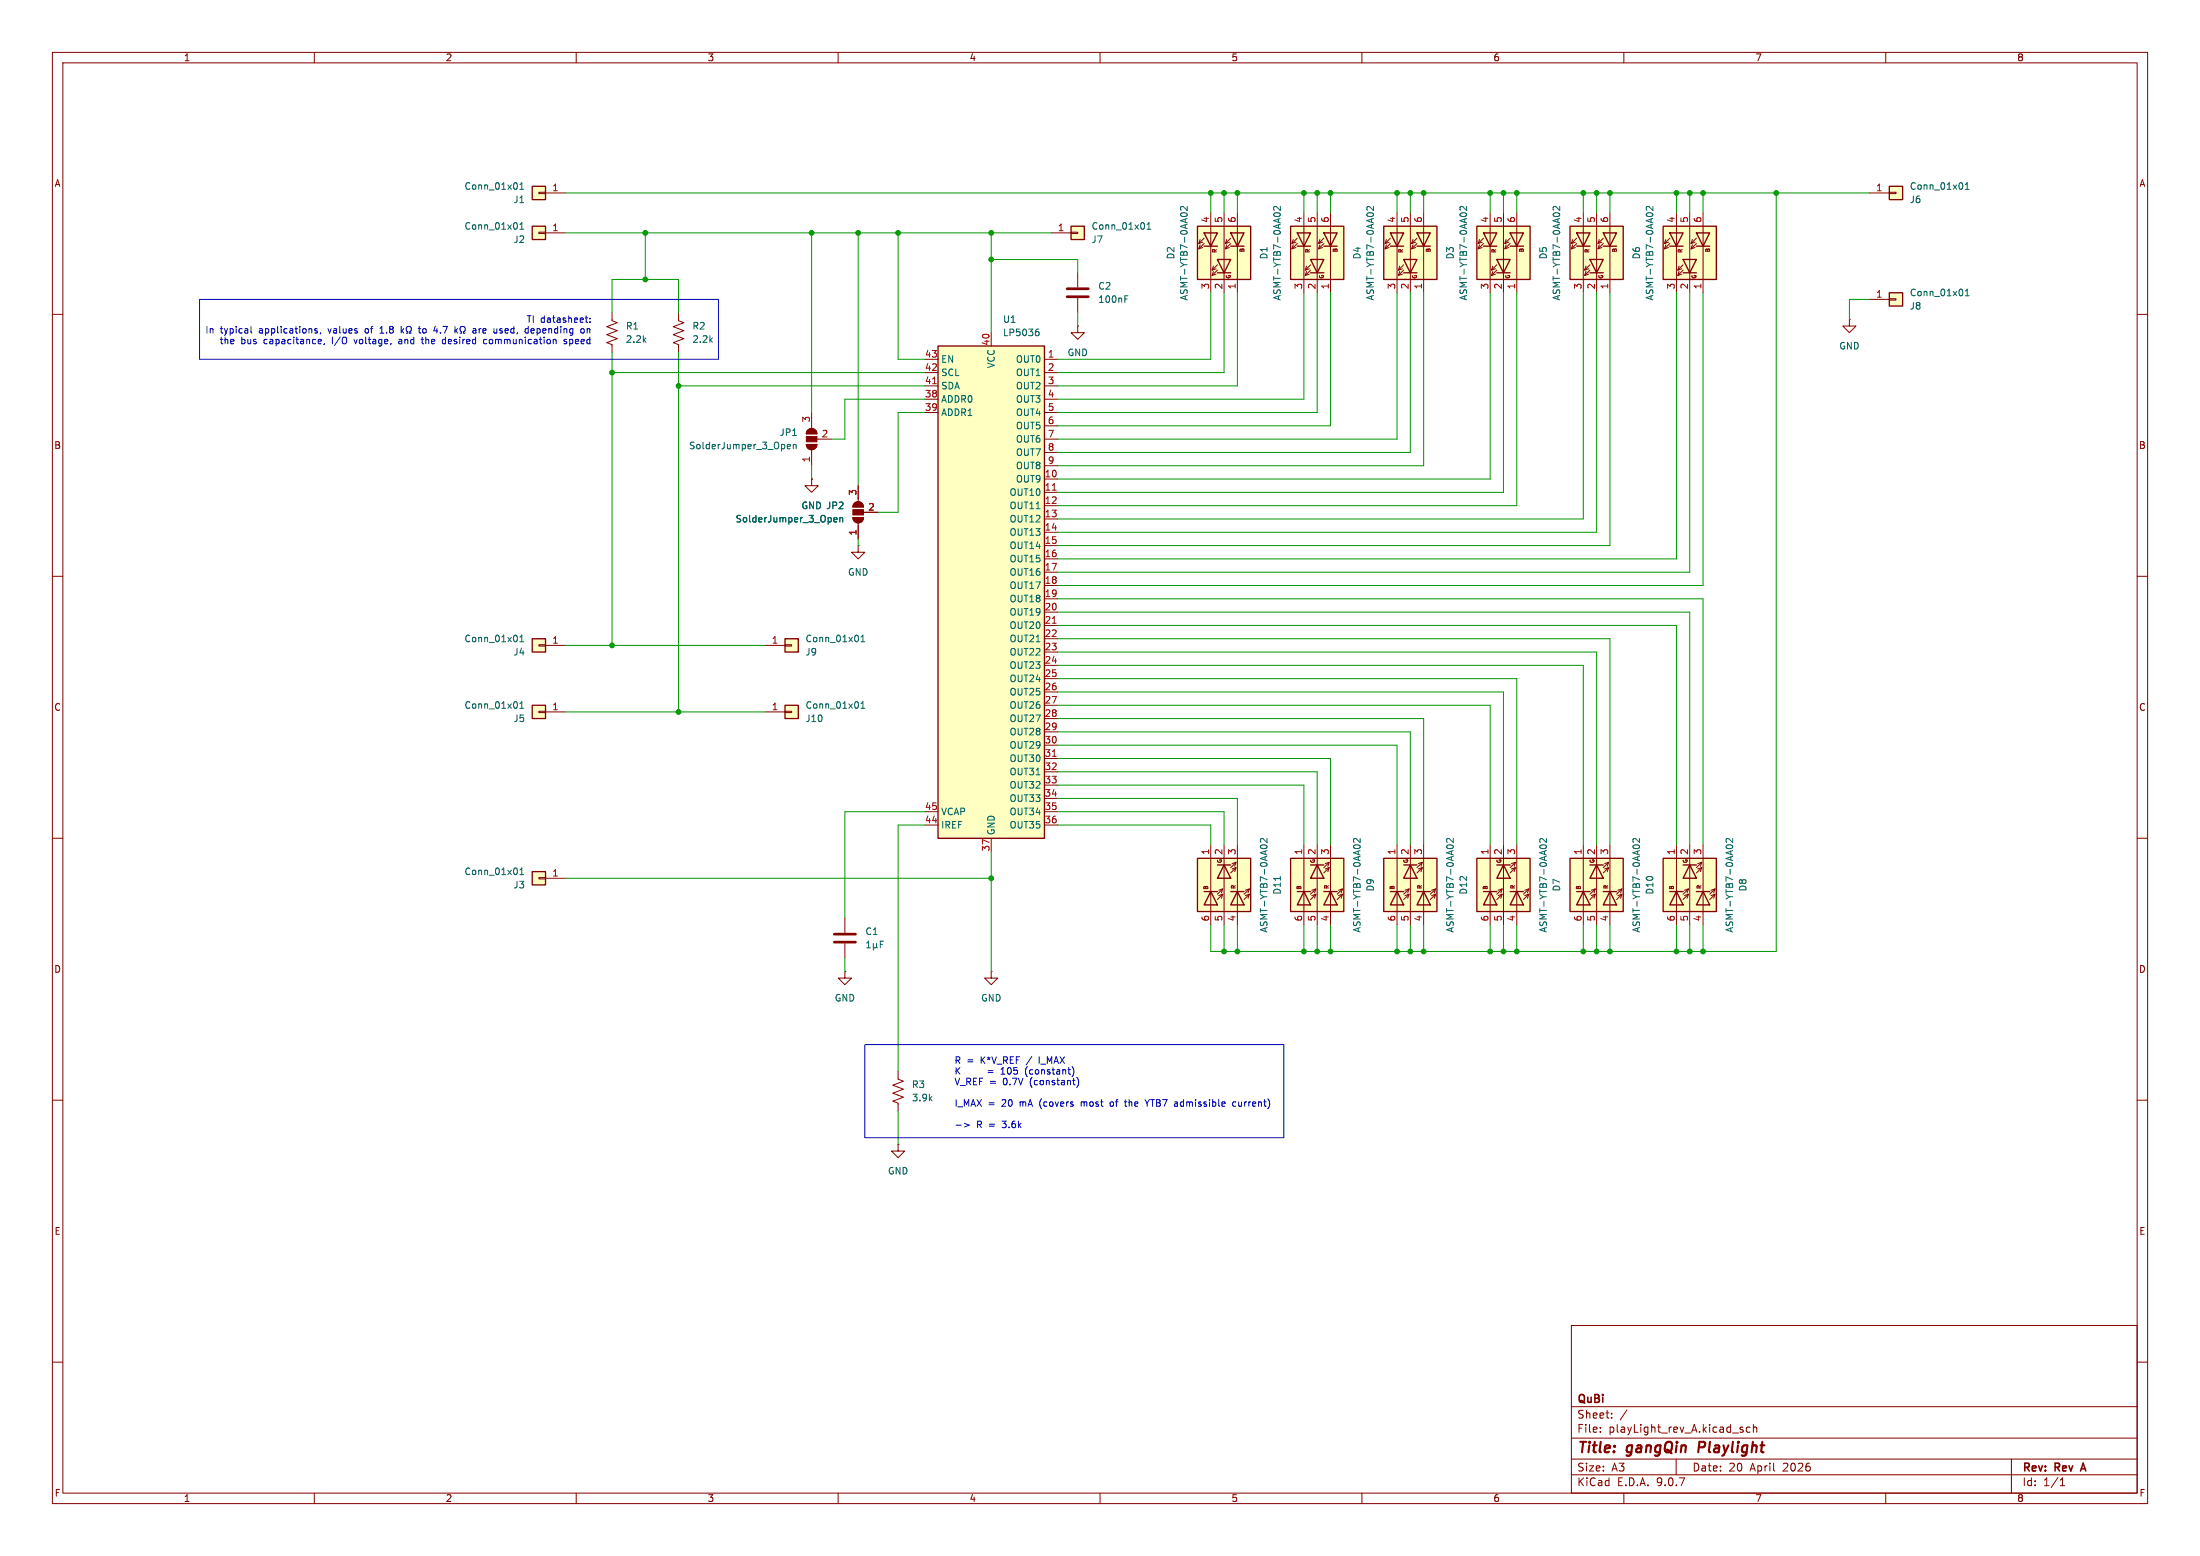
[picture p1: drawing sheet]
<svg xmlns="http://www.w3.org/2000/svg" width="420mm" height="297mm" viewBox="0 0 420 297" stroke-linecap="round" stroke-linejoin="round" font-family="sans-serif">
<g fill="none" stroke="#840000" stroke-width=".19">
<path d="M10 10h400v277h-400zM12 12h396v273h-396zM60 10v2M110 10v2M160 10v2M210 10v2M260 10v2M310 10v2M360 10v2M10 60h2M408 60h2M10 110h2"/>
<path d="M408 110h2M10 160h2M408 160h2M10 210h2M408 210h2M300 253h108v32h-108zM10 260h2M300 278.5h108M300 274.5h108M300 268.5h108M305.5 273.2v.2M305.5 272.5v.1"/>
<path d="M307.7 270.5v.2M307.7 269.8v.1M310.6 269.1l-1.3 1.9M320 278.5v3M332.4 272.9l.3 .1 .1 .2-.2 .2h-.3M332.4 272.4l.3 .1M334.1 272.5l-.4-.1-.3 .3 .1 .6h.6M334.7 272.5l.2-.1 .4 .1 .1 .9M334.7 271.9v1.5M384 278.5v6.5M408 260h2M60 285v2"/>
<path d="M110 285v2M160 285v2M210 285v2M260 285v2M300 281.5h108M310 285v2M360 285v2M393.3 283.6h.9M393.3 282.5l.4-.4v1.5"/>
</g>
<path d="M397.7 279.3l-.5 1.5M397.3 280.4h.7" fill="none" stroke="#840000" stroke-width=".3"/>
<path d="M324.4 275.2l-.2 2" fill="none" stroke="#840000" stroke-width=".4"/>
<path d="M360.7 35.6h2.5v2.5h-2.5z" fill="#ffffc2"/>
<path d="M360.7 35.6h2.5v2.5h-2.5z" fill="none" stroke="#840000" stroke-width=".25"/>
<path d="M356.9 36.8h3.8M360.7 36.7h1.2v.3h-1.2zM189.2 185.4v1.3h1.3l-1.3 1.3-1.2-1.3h1.2M189.2 185.4h.1" fill="none" stroke="#840000" stroke-width=".19"/>
<path d="M375.2 36.1h.7M375.2 35.2l.3-.3v1.2" fill="none" stroke="#006464" stroke-width=".19"/>
<path d="M299.7 163.8h10.2v10.2h-10.2z" fill="#ffffc2"/>
<path d="M299.7 163.8h10.2v10.2h-10.2zM301 170.2h2.5M302.3 170.2l1.2 2.5h-2.5zM303.5 165.1h2.6M304.8 165.1l1.3 2.5h-2.6zM306.1 170.2h2.5M307.3 170.2l1.3 2.5h-2.5z" fill="none" stroke="#840000" stroke-width=".25"/>
<g fill="none" stroke="#840000" stroke-width=".19">
<path d="M302.3 161.3v15.2M303.8 170.9l.7-.2-.2 .8M303.8 169.9l.7-.2-.2 .7M304.5 170.7l-1 1M304.5 169.7l-1 1M304.8 161.3v15.2M306.3 165.9l.8-.3-.3 .8M306.3 164.8l.8-.2-.3 .8M307.1 165.6l-1 1M307.1 164.6l-1 1M307.3 161.3v15.2M308.9 170.9l.7-.2-.2 .8"/>
<path d="M308.9 169.9l.7-.2-.2 .7M309.6 170.7l-1 1M309.6 169.7l-1 1M161.3 185.4v1.3h1.3l-1.3 1.3-1.3-1.3h1.3M161.3 185.4h.1"/>
</g>
<path d="M311.8 161.8l-.1-.1a.68 .68 0 0 1 .7-.5 .68 .68 0 0 1 .6 .5l-.1 .1M313 160.1v.7l-.9-.7-.4 .2 .2 .5" fill="none" stroke="#006464" stroke-width=".19"/>
<path d="M149.9 134.6h2.5v2.6h-2.5z" fill="#ffffc2"/>
<path d="M149.9 134.6h2.5v2.6h-2.5z" fill="none" stroke="#840000" stroke-width=".25"/>
<path d="M146 135.9h3.9M149.9 135.8h1.2v.2h-1.2z" fill="none" stroke="#840000" stroke-width=".19"/>
<path d="M164.4 135.2h.7M164.4 134.3l.3-.4v1.3" fill="none" stroke="#006464" stroke-width=".19"/>
<path d="M149.9 121.9h2.5v2.6h-2.5z" fill="#ffffc2"/>
<path d="M149.9 121.9h2.5v2.6h-2.5z" fill="none" stroke="#840000" stroke-width=".25"/>
<path d="M146 123.2h3.9M149.9 123.1h1.2v.2h-1.2z" fill="none" stroke="#840000" stroke-width=".19"/>
<path d="M164.4 122.5h.7M164.4 121.6l.3-.4v1.3" fill="none" stroke="#006464" stroke-width=".19"/>
<path d="M179.1 66h20.3v94h-20.3z" fill="#ffffc2"/>
<path d="M179.1 66h20.3v94h-20.3z" fill="none" stroke="#840000" stroke-width=".25"/>
<g fill="none" stroke="#840000" stroke-width=".19">
<path d="M176.5 68.6h2.6M176.5 71.1h2.6M176.5 73.7h2.6M176.5 76.2h2.6M176.5 78.7h2.6M189.2 63.5v2.5M199.4 68.6h2.5M199.4 71.1h2.5M199.4 73.7h2.5M199.4 76.2h2.5M199.4 78.7h2.5M162.8 98.8h2a1.02 1.02 0 0 1-1 1 1.02 1.02 0 0 1-1-1z"/>
<path d="M163.1 96.1a1.02 1.02 0 0 1 1.1-.3 1.02 1.02 0 0 1 .6 1h-2zM163.8 92.7v3.1M163.8 99.8v3.1M164.8 97.8h2.8M199.4 81.3h2.5M199.4 83.8h2.5M199.4 86.4h2.5M199.4 88.9h2.5M199.4 91.4h2.5M199.4 94h2.5M199.4 96.5h2.5M199.4 99.1h2.5"/>
<path d="M163.8 104.1v1.3h1.3l-1.3 1.3-1.2-1.3h1.2M163.8 104.1h.1M199.4 101.6h2.5M199.4 104.1h2.5M199.4 106.7h2.5M199.4 109.2h2.5M199.4 111.8h2.5M199.4 114.3h2.5M199.4 116.8h2.5M199.4 119.4h2.5M199.4 121.9h2.5M199.4 124.5h2.5"/>
<path d="M199.4 127h2.5M199.4 129.5h2.5M199.4 132.1h2.5M199.4 134.6h2.5M199.4 137.2h2.5M199.4 139.7h2.5M176.5 154.9h2.6M176.5 157.5h2.6M199.4 154.9h2.5M199.4 157.5h2.5M199.4 142.2h2.5M199.4 144.8h2.5"/>
<path d="M199.4 147.3h2.5M199.4 149.9h2.5M199.4 152.4h2.5M189.2 160v2.6"/>
</g>
<path d="M178 73.2h.8M200.9 93.6h.7M200.9 119h.7M200.9 144.4h.7" fill="none" stroke="#a90000" stroke-width=".19"/>
<path d="M197.9 63.3h.2l.3 .2-.1 .5-.4 .1M198 62.8h.3M159.2 99.2l.6-.1-.1-.2-.3-.1-.2 .2v.6h.5M160.3 98.9l.2-.1 .3 .1 .1 .7M160.3 98.8v.8" fill="none" stroke="#006464" stroke-width=".19"/>
<g fill="#840000" stroke="#840000" stroke-width=".19">
<path d="M162.8 98.8h2a1.02 1.02 0 0 1-1 1 1.02 1.02 0 0 1-1-1z"/>
<path d="M162.8 97.3h2v1h-2z"/>
<path d="M163.1 96.1a1.02 1.02 0 0 1 1.1-.3 1.02 1.02 0 0 1 .6 1h-2z"/>
</g>
<path d="M101.6 121.9h2.5v2.6h-2.5z" fill="#ffffc2"/>
<path d="M101.6 121.9h2.5v2.6h-2.5z" fill="none" stroke="#840000" stroke-width=".25"/>
<path d="M102.9 123.1h1.2v.2h-1.2zM104.1 123.2h3.8" fill="none" stroke="#840000" stroke-width=".19"/>
<path d="M99.3 122.5h.7M99.3 121.6l.3-.4v1.3" fill="none" stroke="#006464" stroke-width=".19"/>
<path d="M101.6 166.4h2.5v2.5h-2.5z" fill="#ffffc2"/>
<path d="M101.6 166.4h2.5v2.5h-2.5z" fill="none" stroke="#840000" stroke-width=".25"/>
<path d="M102.9 167.5h1.2v.3h-1.2zM104.1 167.6h3.8" fill="none" stroke="#840000" stroke-width=".19"/>
<path d="M99.3 166.9h.7M99.3 166l.3-.3v1.2" fill="none" stroke="#006464" stroke-width=".19"/>
<path d="M101.6 134.6h2.5v2.6h-2.5z" fill="#ffffc2"/>
<path d="M101.6 134.6h2.5v2.6h-2.5z" fill="none" stroke="#840000" stroke-width=".25"/>
<path d="M102.9 135.8h1.2v.2h-1.2zM104.1 135.9h3.8M161.3 175.3v2.8M161.3 180.1v2.8" fill="none" stroke="#840000" stroke-width=".19"/>
<path d="M99.3 135.2h.7M99.3 134.3l.3-.4v1.3M168.7 179.6h-.6v1.3M165.5 180.9h.7M165.5 180l.3-.4v1.3M166.7 180.7l.2 .2 .4-.2M166.7 180.1v1.2M167.3 180.7l.2 .2M167.3 180.1v.6M168.1 180.3h.4" fill="none" stroke="#006464" stroke-width=".19"/>
<path d="M159.3 178.3h4M159.3 179.8h4" fill="none" stroke="#840000" stroke-width=".51"/>
<path d="M360.7 55.9h2.5v2.5h-2.5z" fill="#ffffc2"/>
<path d="M360.7 55.9h2.5v2.5h-2.5z" fill="none" stroke="#840000" stroke-width=".25"/>
<path d="M356.9 57.2h3.8M360.7 57h1.2v.3h-1.2z" fill="none" stroke="#840000" stroke-width=".19"/>
<path d="M375.2 56.5h.7M375.2 55.6l.3-.4v1.3" fill="none" stroke="#006464" stroke-width=".19"/>
<path d="M228.6 163.8h10.2v10.2h-10.2z" fill="#ffffc2"/>
<path d="M228.6 163.8h10.2v10.2h-10.2zM229.9 170.2h2.5M231.1 170.2l1.3 2.5h-2.5zM232.4 165.1h2.5M233.7 165.1l1.2 2.5h-2.5zM234.9 170.2h2.6M236.2 170.2l1.3 2.5h-2.6z" fill="none" stroke="#840000" stroke-width=".25"/>
<g fill="none" stroke="#840000" stroke-width=".19">
<path d="M353.1 61v1.2h1.2l-1.2 1.3-1.3-1.3h1.3M353.1 61h.1M231.1 161.3v15.2M232.7 170.9l.7-.2-.2 .8M232.7 169.9l.7-.2-.2 .7M233.4 170.7l-1 1M233.4 169.7l-1 1M233.7 161.3v15.2M235.2 165.9l.8-.3-.3 .8M235.2 164.8l.8-.2-.3 .8M236 165.6l-1.1 1M236 164.6l-1.1 1"/>
<path d="M236.2 161.3v15.2M237.7 170.9l.8-.2-.2 .8M237.7 169.9l.8-.2-.2 .7M238.5 170.7l-1 1M238.5 169.7l-1 1"/>
</g>
<path d="M240.7 161.8l-.1-.1a.68 .68 0 0 1 .6-.5 .68 .68 0 0 1 .7 .5l-.1 .1M241.9 160.1v.7l-.9-.7-.4 .2 .1 .5M244.4 167.3v.7" fill="none" stroke="#006464" stroke-width=".19"/>
<path d="M317.5 43.2h10.2v10.1h-10.2z" fill="#ffffc2"/>
<path d="M317.5 43.2h10.2v10.1h-10.2zM318.8 44.5h2.5l-1.3 2.5zM318.8 47h2.5M321.3 49.5h2.5l-1.2 2.6zM321.3 52.1h2.5M323.8 44.5h2.6l-1.3 2.5zM323.8 47h2.6" fill="none" stroke="#840000" stroke-width=".25"/>
<g fill="none" stroke="#840000" stroke-width=".19">
<path d="M318 45.7l-.2 .8 .7-.3M318 46.7l-.2 .8 .7-.3M318.8 45.5l-1 1M318.8 46.5l-1 1M320 40.6v15.3M320.5 50.8l-.2 .8 .8-.3M320.5 51.8l-.2 .8 .8-.3M321.3 50.5l-1 1.1M321.3 51.6l-1 1M322.6 40.6v15.3M323.1 45.7l-.3 .8 .8-.3M323.1 46.7l-.3 .8 .8-.3"/>
<path d="M323.8 45.5l-1 1M323.8 46.5l-1 1M325.1 40.6v15.3"/>
</g>
<path d="M315.5 39.4v.8l-.9-.8-.3 .2 .1 .5M314.3 41.2v-.2a.68 .68 0 0 1 .6-.4 .68 .68 0 0 1 .6 .4v.2" fill="none" stroke="#006464" stroke-width=".19"/>
<path d="M299.7 43.2h10.2v10.1h-10.2z" fill="#ffffc2"/>
<path d="M299.7 43.2h10.2v10.1h-10.2zM301 44.5h2.5l-1.2 2.5zM301 47h2.5M303.5 49.5h2.6l-1.3 2.6zM303.5 52.1h2.6M306.1 44.5h2.5l-1.3 2.5zM306.1 47h2.5" fill="none" stroke="#840000" stroke-width=".25"/>
<g fill="none" stroke="#840000" stroke-width=".19">
<path d="M300.2 45.7l-.2 .8 .7-.3M300.2 46.7l-.2 .8 .7-.3M301 45.5l-1 1M301 46.5l-1 1M302.3 40.6v15.3M302.8 50.8l-.3 .8 .8-.3M302.8 51.8l-.3 .8 .8-.3M303.5 50.5l-1 1.1M303.5 51.6l-1 1M304.8 40.6v15.3M305.3 45.7l-.2 .8 .7-.3M305.3 46.7l-.2 .8 .7-.3"/>
<path d="M306.1 45.5l-1 1M306.1 46.5l-1 1M307.3 40.6v15.3"/>
</g>
<path d="M297.8 39.4v.8l-.9-.8-.4 .2 .1 .5M296.5 41.2v-.2a.68 .68 0 0 1 .6-.4 .68 .68 0 0 1 .7 .4l-.1 .2" fill="none" stroke="#006464" stroke-width=".19"/>
<path d="M317.5 163.8h10.2v10.2h-10.2z" fill="#ffffc2"/>
<path d="M317.5 163.8h10.2v10.2h-10.2zM318.8 170.2h2.5M320 170.2l1.3 2.5h-2.5zM321.3 165.1h2.5M322.6 165.1l1.2 2.5h-2.5zM323.8 170.2h2.6M325.1 170.2l1.3 2.5h-2.6z" fill="none" stroke="#840000" stroke-width=".25"/>
<g fill="none" stroke="#840000" stroke-width=".19">
<path d="M320 161.3v15.2M321.6 170.9l.7-.2-.2 .8M321.6 169.9l.7-.2-.2 .7M322.3 170.7l-1 1M322.3 169.7l-1 1M322.6 161.3v15.2M324.1 165.9l.8-.3-.3 .8M324.1 164.8l.8-.2-.3 .8M324.9 165.6l-1.1 1M324.9 164.6l-1.1 1M325.1 161.3v15.2M326.6 170.9l.8-.2-.2 .8"/>
<path d="M326.6 169.9l.8-.2-.2 .7M327.4 170.7l-1 1M327.4 169.7l-1 1"/>
</g>
<path d="M329.6 161.8l-.1-.1a.68 .68 0 0 1 .6-.5 .68 .68 0 0 1 .7 .5l-.1 .1M330.8 160.1v.7l-.9-.7-.4 .2 .1 .5" fill="none" stroke="#006464" stroke-width=".19"/>
<path d="M264.2 43.2h10.1v10.1h-10.1z" fill="#ffffc2"/>
<path d="M264.2 43.2h10.1v10.1h-10.1zM265.4 44.5h2.6l-1.3 2.5zM265.4 47h2.6M268 49.5h2.5l-1.3 2.6zM268 52.1h2.5M270.5 44.5h2.5l-1.2 2.5zM270.5 47h2.5" fill="none" stroke="#840000" stroke-width=".25"/>
<g fill="none" stroke="#840000" stroke-width=".19">
<path d="M264.7 45.7l-.3 .8 .8-.3M264.7 46.7l-.3 .8 .8-.3M265.4 45.5l-1 1M265.4 46.5l-1 1M266.7 40.6v15.3M267.2 50.8l-.2 .8 .7-.3M267.2 51.8l-.2 .8 .7-.3M268 50.5l-1 1.1M268 51.6l-1 1M269.2 40.6v15.3M269.7 45.7l-.2 .8 .8-.3M269.7 46.7l-.2 .8 .8-.3"/>
<path d="M270.5 45.5l-1 1M270.5 46.5l-1 1M271.8 40.6v15.3"/>
</g>
<path d="M262.2 39.4v.8l-.9-.8-.4 .2 .2 .5M261 41.2l-.1-.2a.68 .68 0 0 1 .7-.4 .68 .68 0 0 1 .6 .4l-.1 .2" fill="none" stroke="#006464" stroke-width=".19"/>
<path d="M246.4 43.2h10.1v10.1h-10.1z" fill="#ffffc2"/>
<path d="M246.4 43.2h10.1v10.1h-10.1zM247.6 44.5h2.6l-1.3 2.5zM247.6 47h2.6M250.2 49.5h2.5l-1.2 2.6zM250.2 52.1h2.5M252.7 44.5h2.6l-1.3 2.5zM252.7 47h2.6" fill="none" stroke="#840000" stroke-width=".25"/>
<g fill="none" stroke="#840000" stroke-width=".19">
<path d="M129.5 59.7v1.5l1.1 .4-2.1 .8 2.1 .7-2.1 .8 2.1 .7-2.1 .8 1 .4v1.5M246.9 45.7l-.3 .8 .8-.3M246.9 46.7l-.3 .8 .8-.3M247.6 45.5l-1 1M247.6 46.5l-1 1M248.9 40.6v15.3M249.4 50.8l-.2 .8 .7-.3M249.4 51.8l-.2 .8 .7-.3M250.2 50.5l-1 1.1M250.2 51.6l-1 1M251.5 40.6v15.3M252 45.7l-.3 .8 .8-.3"/>
<path d="M252 46.7l-.3 .8 .8-.3M252.7 45.5l-1 1M252.7 46.5l-1 1M254 40.6v15.3M154.9 78.7v3.1M153.9 84.8h2.1a1.02 1.02 0 0 1-1.1 1 1.02 1.02 0 0 1-1-1zM154.2 82.1a1.02 1.02 0 0 1 1.1-.2 1.02 1.02 0 0 1 .7 .9h-2.1zM154.9 91.4v1.3h1.3l-1.3 1.3-1.2-1.3h1.2M154.9 91.4h.1M154.9 85.9v3M156 83.8h2.7"/>
</g>
<path d="M244.4 39.4v.8l-.9-.8-.4 .2 .2 .5M243.2 41.2l-.1-.2a.68 .68 0 0 1 .7-.4 .68 .68 0 0 1 .6 .4v.2M150.3 85.2l.6-.1-.1-.2-.3-.1-.2 .2 .1 .6h.4M151.4 84.9l.2-.1 .3 .1 .1 .8M151.4 84.8v.9" fill="none" stroke="#006464" stroke-width=".19"/>
<g fill="#840000" stroke="#840000" stroke-width=".19">
<path d="M153.9 84.8h2.1a1.02 1.02 0 0 1-1.1 1 1.02 1.02 0 0 1-1-1z"/>
<path d="M153.9 83.3h2.1v1h-2.1z"/>
<path d="M154.2 82.1a1.02 1.02 0 0 1 1.1-.2 1.02 1.02 0 0 1 .7 .9h-2.1z"/>
</g>
<path d="M228.6 43.2h10.2v10.1h-10.2z" fill="#ffffc2"/>
<path d="M228.6 43.2h10.2v10.1h-10.2zM229.9 44.5h2.5l-1.3 2.5zM229.9 47h2.5M232.4 49.5h2.5l-1.2 2.6zM232.4 52.1h2.5M234.9 44.5h2.6l-1.3 2.5zM234.9 47h2.6" fill="none" stroke="#840000" stroke-width=".25"/>
<g fill="none" stroke="#840000" stroke-width=".19">
<path d="M229.1 45.7l-.2 .8 .7-.3M229.1 46.7l-.2 .8 .7-.3M229.9 45.5l-1 1M229.9 46.5l-1 1M231.1 40.6v15.3M231.6 50.8l-.2 .8 .8-.3M231.6 51.8l-.2 .8 .8-.3M232.4 50.5l-1 1.1M232.4 51.6l-1 1M233.7 40.6v15.3M234.2 45.7l-.3 .8 .8-.3M234.2 46.7l-.3 .8 .8-.3"/>
<path d="M234.9 45.5l-1 1M234.9 46.5l-1 1M236.2 40.6v15.3"/>
</g>
<path d="M226.6 39.4v.8l-.9-.8-.3 .2 .1 .5M225.4 41.2v-.2a.68 .68 0 0 1 .6-.4 .68 .68 0 0 1 .6 .4v.2" fill="none" stroke="#006464" stroke-width=".19"/>
<path d="M281.9 43.2h10.2v10.1h-10.2z" fill="#ffffc2"/>
<path d="M281.9 43.2h10.2v10.1h-10.2zM283.2 44.5h2.5l-1.2 2.5zM283.2 47h2.5M285.7 49.5h2.6l-1.3 2.6zM285.7 52.1h2.6M288.3 44.5h2.5l-1.2 2.5zM288.3 47h2.5" fill="none" stroke="#840000" stroke-width=".25"/>
<g fill="none" stroke="#840000" stroke-width=".19">
<path d="M205.7 52.1v2.8M205.7 56.9v2.8M282.4 45.7l-.2 .8 .8-.3M282.4 46.7l-.2 .8 .8-.3M283.2 45.5l-1 1M283.2 46.5l-1 1M284.5 40.6v15.3M285 50.8l-.3 .8 .8-.3M285 51.8l-.3 .8 .8-.3M285.7 50.5l-1 1.1M285.7 51.6l-1 1M287 40.6v15.3"/>
<path d="M287.5 45.7l-.2 .8 .7-.3M287.5 46.7l-.2 .8 .7-.3M288.3 45.5l-1 1M288.3 46.5l-1 1M289.6 40.6v15.3M205.7 62.2v1.3h1.3l-1.3 1.3-1.2-1.3h1.2M205.7 62.2h.1"/>
</g>
<path d="M280 39.4v.8l-.9-.8-.4 .2 .1 .5M214.7 57.1h.5M214.7 56.5h.6M278.8 41.2l-.1-.2a.68 .68 0 0 1 .6-.4 .68 .68 0 0 1 .7 .4l-.1 .2" fill="none" stroke="#006464" stroke-width=".19"/>
<path d="M203.7 55.1h4.1M203.7 56.6h4.1" fill="none" stroke="#840000" stroke-width=".51"/>
<path d="M281.9 163.8h10.2v10.2h-10.2z" fill="#ffffc2"/>
<path d="M281.9 163.8h10.2v10.2h-10.2zM283.2 170.2h2.5M284.5 170.2l1.2 2.5h-2.5zM285.7 165.1h2.6M287 165.1l1.3 2.5h-2.6zM288.3 170.2h2.5M289.6 170.2l1.2 2.5h-2.5z" fill="none" stroke="#840000" stroke-width=".25"/>
<g fill="none" stroke="#840000" stroke-width=".19">
<path d="M116.8 59.7v1.5l1.1 .4-2.1 .8 2.1 .7-2.1 .8 2.1 .7-2.1 .8 1 .4v1.5M284.5 161.3v15.2M286 170.9l.8-.2-.3 .8M286 169.9l.8-.2-.3 .7M286.8 170.7l-1.1 1M286.8 169.7l-1.1 1M287 161.3v15.2M288.5 165.9l.8-.3-.2 .8M288.5 164.8l.8-.2-.2 .8M289.3 165.6l-1 1M289.3 164.6l-1 1M289.6 161.3v15.2"/>
<path d="M291.1 170.9l.7-.2-.2 .8M291.1 169.9l.7-.2-.2 .7M291.8 170.7l-1 1M291.8 169.7l-1 1"/>
</g>
<path d="M294 161.8l-.1-.1a.68 .68 0 0 1 .7-.5 .68 .68 0 0 1 .6 .5v.1M295.2 160.1v.7l-.9-.7-.4 .2 .2 .5" fill="none" stroke="#006464" stroke-width=".19"/>
<path d="M264.2 163.8h10.1v10.2h-10.1z" fill="#ffffc2"/>
<path d="M264.2 163.8h10.1v10.2h-10.1zM265.4 170.2h2.6M266.7 170.2l1.3 2.5h-2.6zM268 165.1h2.5M269.2 165.1l1.3 2.5h-2.5zM270.5 170.2h2.5M271.8 170.2l1.2 2.5h-2.5z" fill="none" stroke="#840000" stroke-width=".25"/>
<g fill="none" stroke="#840000" stroke-width=".19">
<path d="M266.7 161.3v15.2M268.2 170.9l.8-.2-.3 .8M268.2 169.9l.8-.2-.3 .7M269 170.7l-1 1M269 169.7l-1 1M269.2 161.3v15.2M270.8 165.9l.7-.3-.2 .8M270.8 164.8l.7-.2-.2 .8M271.5 165.6l-1 1M271.5 164.6l-1 1M271.8 161.3v15.2M273.3 170.9l.8-.2-.3 .8"/>
<path d="M273.3 169.9l.8-.2-.3 .7M274.1 170.7l-1.1 1M274.1 169.7l-1.1 1M171.4 218.4v1.3h1.3l-1.3 1.3-1.2-1.3h1.2M171.4 218.4h.1"/>
</g>
<path d="M276.2 161.8v-.1a.68 .68 0 0 1 .6-.5 .68 .68 0 0 1 .6 .5v.1M277.4 160.1v.7l-.9-.7-.3 .2 .1 .5" fill="none" stroke="#006464" stroke-width=".19"/>
<path d="M101.6 35.6h2.5v2.5h-2.5z" fill="#ffffc2"/>
<path d="M101.6 35.6h2.5v2.5h-2.5z" fill="none" stroke="#840000" stroke-width=".25"/>
<path d="M102.9 36.7h1.2v.3h-1.2zM104.1 36.8h3.8M171.4 204.5v1.5l1.1 .4-2.1 .7 2.1 .8-2.1 .8 2.1 .7-2.1 .8 1 .4v1.5" fill="none" stroke="#840000" stroke-width=".19"/>
<path d="M99.3 36.1h.7M99.3 35.2l.3-.3v1.2" fill="none" stroke="#006464" stroke-width=".19"/>
<path d="M204.5 43.2h2.5v2.5h-2.5z" fill="#ffffc2"/>
<path d="M204.5 43.2h2.5v2.5h-2.5z" fill="none" stroke="#840000" stroke-width=".25"/>
<path d="M200.7 44.5h3.8M204.5 44.3h1.2v.3h-1.2z" fill="none" stroke="#840000" stroke-width=".19"/>
<path d="M219 43.8h.7M219 42.9l.3-.4v1.3" fill="none" stroke="#006464" stroke-width=".19"/>
<path d="M101.6 43.2h2.5v2.5h-2.5z" fill="#ffffc2"/>
<path d="M101.6 43.2h2.5v2.5h-2.5z" fill="none" stroke="#840000" stroke-width=".25"/>
<path d="M102.9 44.3h1.2v.3h-1.2zM104.1 44.5h3.8" fill="none" stroke="#840000" stroke-width=".19"/>
<path d="M99.3 43.8h.7M99.3 42.9l.3-.4v1.3" fill="none" stroke="#006464" stroke-width=".19"/>
<path d="M246.4 163.8h10.1v10.2h-10.1z" fill="#ffffc2"/>
<path d="M246.4 163.8h10.1v10.2h-10.1zM247.6 170.2h2.6M248.9 170.2l1.3 2.5h-2.6zM250.2 165.1h2.5M251.5 165.1l1.2 2.5h-2.5zM252.7 170.2h2.6M254 170.2l1.3 2.5h-2.6z" fill="none" stroke="#840000" stroke-width=".25"/>
<g fill="none" stroke="#840000" stroke-width=".19">
<path d="M154.9 91.4h.1M163.8 92.7v2.6M165.1 97.8h2.5M163.8 100.3v2.6M248.9 161.3v15.2M250.4 170.9l.8-.2-.2 .8M250.4 169.9l.8-.2-.2 .7M251.2 170.7l-1 1M251.2 169.7l-1 1M251.5 161.3v15.2M253 165.9l.7-.3-.2 .8M253 164.8l.7-.2-.2 .8"/>
<path d="M253.7 165.6l-1 1M253.7 164.6l-1 1M254 161.3v15.2M255.5 170.9l.8-.2-.3 .8M255.5 169.9l.8-.2-.3 .7M256.3 170.7l-1 1M256.3 169.7l-1 1"/>
</g>
<path d="M159.2 99.2l.6-.1-.1-.2-.3-.1-.2 .2v.6h.5M160.3 98.9l.2-.1 .3 .1 .1 .7M160.3 98.8v.8M258.4 161.8v-.1a.68 .68 0 0 1 .6-.5 .68 .68 0 0 1 .7 .5l-.1 .1M259.7 160.1v.7l-.9-.7-.4 .2 .1 .5" fill="none" stroke="#006464" stroke-width=".19"/>
<g fill="none" stroke="#009600" stroke-width=".19">
<path d="M107.9 36.8h249M231.1 36.8v3.8M233.7 36.8v3.8M236.2 36.8v3.8M248.9 36.8v3.8M251.5 36.8v3.8M254 36.8v3.8M266.7 36.8v3.8M269.2 36.8v3.8M271.8 36.8v3.8M284.5 36.8v3.8M287 36.8v3.8"/>
<path d="M289.6 36.8v3.8M302.3 36.8v3.8M304.8 36.8v3.8M307.3 36.8v3.8M320 36.8v3.8M322.6 36.8v3.8M325.1 36.8v3.8M339.1 36.8v144.8h-108v-5.1M107.9 44.5h92.8M116.8 59.7v-6.4h12.7v6.4M123.2 44.5v8.8M154.9 44.5v34.2"/>
<path d="M163.8 44.5v48.2M171.4 44.5v24.1h5.1M189.2 44.5v19M189.2 49.5h16.5v2.6M205.7 59.7v2.5M231.1 55.9v12.7h-29.2M233.7 55.9v15.2h-31.8M236.2 55.9v17.8h-34.3M248.9 55.9v20.3h-47M251.5 55.9v22.8h-49.6M254 55.9v25.4h-52.1M266.7 55.9v27.9h-64.8"/>
<path d="M269.2 55.9v30.5h-67.3M271.8 55.9v33h-69.9M284.5 55.9v35.5h-82.6M287 55.9v38.1h-85.1M289.6 55.9v40.6h-87.7M302.3 55.9v43.2h-100.4M304.8 55.9v45.7h-102.9M307.3 55.9v48.2h-105.4M320 55.9v50.8h-118.1M322.6 55.9v53.3h-120.7M325.1 55.9v55.9h-123.2M356.9 57.2h-3.8v3.8"/>
<path d="M116.8 67.3v55.9M116.8 71.1h59.7M129.5 67.3v68.6M129.5 73.7h47M176.5 78.7h-5.1v19.1h-3.8M176.5 76.2h-15.2v7.6h-2.6M154.9 88.9v2.5M163.8 102.9v1.2M201.9 119.4h118.1v41.9M201.9 116.8h120.7v44.5M201.9 114.3h123.2v47M107.9 123.2h38.1"/>
<path d="M107.9 135.9h38.1M201.9 139.7h67.3v21.6M201.9 132.1h85.1v29.2M201.9 134.6h82.6v26.7M201.9 121.9h105.4v39.4M201.9 129.5h87.7v31.8M201.9 124.5h102.9v36.8M201.9 127h100.4v34.3M201.9 137.2h69.9v24.1M176.5 157.5h-5.1v47M176.5 154.9h-15.2v20.4M201.9 149.9h47v11.4"/>
<path d="M201.9 144.8h52.1v16.5M201.9 147.3h49.6v14M201.9 142.2h64.8v19.1M201.9 157.5h29.2v3.8M201.9 152.4h34.3v8.9M201.9 154.9h31.8v6.4M107.9 167.6h81.3M189.2 162.6v22.8M233.7 176.5v5.1M236.2 176.5v5.1M248.9 176.5v5.1M251.5 176.5v5.1"/>
<path d="M254 176.5v5.1M266.7 176.5v5.1M269.2 176.5v5.1M271.8 176.5v5.1M284.5 176.5v5.1M287 176.5v5.1M289.6 176.5v5.1M302.3 176.5v5.1M304.8 176.5v5.1M307.3 176.5v5.1M320 176.5v5.1M322.6 176.5v5.1"/>
<path d="M325.1 176.5v5.1M161.3 182.9v2.5M171.4 212.1v6.3"/>
</g>
<g fill="none" stroke="#0000c2" stroke-width=".19">
<path d="M38.1 57.2h99.1v11.4h-99.1zM47.9 62.3v1.1l.2 .2M60.6 62.8l-.3-.1-.2 .2v.2l.5 .1v.3h-.5M60.8 65.6h.5M60.8 64.8h.4l.1 .3-.6 .1M61.2 63.5l-.1 .3M61.9 65.6l-.1 .2M72.5 63.6h.8M72.8 62.5l-.3 .2M76.3 64.8h-.1M76.3 65.1l-.2 .2 .2 .3M76.6 62.3v1.3"/>
<path d="M76.7 63.1l.4 .5M77.1 62.7l-.5 .5M77.6 63.6h.3v-.3a.54 .54 0 0 1-.3-.7 .54 .54 0 0 1 .7-.2l.2 .6-.3 .3v.3h.3M79.8 62.7h.5M80 62.3v1.1l.3 .2M80.4 64.8h.5M80.6 64.4v1l.3 .2M83.1 62.2l-.3 1h.8M83.4 62.7v.9M85.1 64.8h-.4l-.3 .2 .2 .6h.5M87 63.1l.3 .5M87.3 62.7l-.4 .5"/>
<path d="M87.8 63.6h.3v-.3a.54 .54 0 0 1-.2-.7 .54 .54 0 0 1 .7-.2l.2 .6-.3 .3v.3h.3M90.3 62.8h.5l.1 .8M90.9 63l-.5 .1-.1 .2 .1 .3 .5-.1M92.9 64.8h-.4l-.2 .2 .1 .6h.5M95.4 63.5l.4 .1M95.8 62.7l-.4 .2 .1 .2 .3 .1M101.8 62.7l-.4 .2v.6l.4 .1M102 63l-.6 .2M106.1 64.8l.1 .8M107.7 64.8v.3l.5 .2v.1l-.2 .2h-.3M111 62.8l.3-.1 .2 .3-.1 .5h-.4M111.7 60.7h.5"/>
<path d="M111.9 60.3v1l.3 .2M112.1 62.8l.2-.1 .3 .1v.8M112.1 62.7v.9M112.6 61.4v.1M112.6 60.7v.2M165.1 199.4h80v17.8h-80zM182.5 214.8h1M184.1 214.4l1 .4-1 .3M188.6 204.4h1M188.6 204.7h1M191.1 205h.7M191.2 204.1h-.1"/>
<path d="M191.5 203.8v1.2M195.9 203.8a1.47 1.47 0 0 0 .2 1.7M204.8 206.2h.5M205.1 207.1h.2M205.6 205.6a1.46 1.46 0 0 1 0 2M206.4 210.3v.9M206.6 210.3l-.2 .1M212.3 210.3l-.3 .1-.1 .2 .1 .4 .3 .2M214.6 210.3h.5M214.8 211l.3 .2M218.6 209.9l.4 .7M219 210.6v.6"/>
<path d="M219.4 209.9l-.4 .7M235.9 210.4l-.3-.1-.3 .3 .1 .5h.5"/>
</g>
<g fill="#009600" stroke="#009600" stroke-width=".19">
<circle cx="129.5" cy="73.7" r=".46"/>
<circle cx="116.8" cy="71.1" r=".46"/>
<circle cx="123.2" cy="53.3" r=".46"/>
<circle cx="123.2" cy="44.5" r=".46"/>
<circle cx="163.8" cy="44.5" r=".46"/>
<circle cx="154.9" cy="44.5" r=".46"/>
<circle cx="231.1" cy="36.8" r=".46"/>
<circle cx="248.9" cy="36.8" r=".46"/>
<circle cx="251.5" cy="36.8" r=".46"/>
<circle cx="236.2" cy="36.8" r=".46"/>
<circle cx="116.8" cy="123.2" r=".46"/>
<circle cx="129.5" cy="135.9" r=".46"/>
<circle cx="189.2" cy="167.6" r=".46"/>
<circle cx="251.5" cy="181.6" r=".46"/>
<circle cx="233.7" cy="181.6" r=".46"/>
<circle cx="189.2" cy="49.5" r=".46"/>
<circle cx="171.4" cy="44.5" r=".46"/>
<circle cx="189.2" cy="44.5" r=".46"/>
<circle cx="284.5" cy="36.8" r=".46"/>
<circle cx="271.8" cy="36.8" r=".46"/>
<circle cx="289.6" cy="36.8" r=".46"/>
<circle cx="269.2" cy="36.8" r=".46"/>
<circle cx="287" cy="36.8" r=".46"/>
<circle cx="302.3" cy="36.8" r=".46"/>
<circle cx="233.7" cy="36.8" r=".46"/>
<circle cx="266.7" cy="36.8" r=".46"/>
<circle cx="254" cy="36.8" r=".46"/>
<circle cx="284.5" cy="181.6" r=".46"/>
<circle cx="287" cy="181.6" r=".46"/>
<circle cx="269.2" cy="181.6" r=".46"/>
<circle cx="271.8" cy="181.6" r=".46"/>
<circle cx="266.7" cy="181.6" r=".46"/>
<circle cx="307.3" cy="181.6" r=".46"/>
<circle cx="320" cy="181.6" r=".46"/>
<circle cx="304.8" cy="181.6" r=".46"/>
<circle cx="302.3" cy="181.6" r=".46"/>
<circle cx="325.1" cy="181.6" r=".46"/>
<circle cx="322.6" cy="181.6" r=".46"/>
<circle cx="289.6" cy="181.6" r=".46"/>
<circle cx="307.3" cy="36.8" r=".46"/>
<circle cx="320" cy="36.8" r=".46"/>
<circle cx="325.1" cy="36.8" r=".46"/>
<circle cx="322.6" cy="36.8" r=".46"/>
<circle cx="304.8" cy="36.8" r=".46"/>
<circle cx="339.1" cy="36.8" r=".46"/>
<circle cx="236.2" cy="181.6" r=".46"/>
<circle cx="254" cy="181.6" r=".46"/>
<circle cx="248.9" cy="181.6" r=".46"/>
</g>
<g font-size="2.8" fill="#840000">
<text x="301" y="277.9">Title:</text>
<text x="310.6" y="277.9">gangQin</text>
<text x="325.1" y="277.9">Playlight</text>
</g>
<g font-size="2.1" fill="#840000">
<text x="301" y="268.2">QuBi</text>
<text x="301" y="273.7">File:</text>
<text x="301" y="271">Sheet:</text>
<text x="307.1" y="273.7">playLight_rev_A.kicad_sch</text>
<text x="301" y="281.1">Size:</text>
<text x="307.6" y="281.1">A3</text>
<text x="323" y="281.1">Date:</text>
<text x="330" y="281.1">20</text>
<text x="334.2" y="281.1">April</text>
<text x="340.5" y="281.1">2026</text>
<text x="386" y="281.3">Rev:</text>
<text x="392.4" y="281.3">Rev</text>
<text x="398" y="281.3">A</text>
<text x="301" y="283.9">KiCad</text>
<text x="308.7" y="283.9">E.D.A.</text>
<text x="316.3" y="283.9">9.0.7</text>
<text x="386" y="283.9">Id:</text>
<text x="390.1" y="283.9">1/1</text>
</g>
<g font-size="1.8" fill="#840000">
<text x="35" y="11.9">1</text>
<text x="85" y="11.9">2</text>
<text x="135" y="11.9">3</text>
<text x="185" y="11.9">4</text>
<text x="235" y="11.9">5</text>
<text x="285" y="11.9">6</text>
<text x="335" y="11.9">7</text>
<text x="385" y="11.9">8</text>
<text x="10.3" y="35.9">A</text>
<text x="408.3" y="35.9">A</text>
<text x="10.3" y="85.9">B</text>
<text x="408.2" y="85.9">B</text>
<text x="10.3" y="135.9">C</text>
<text x="408.2" y="135.9">C</text>
<text x="10.3" y="185.9">D</text>
<text x="408.2" y="185.9">D</text>
<text x="10.3" y="235.9">E</text>
<text x="408.3" y="235.9">E</text>
<text x="10.3" y="285.9">F</text>
<text x="35" y="286.9">1</text>
<text x="85" y="286.9">2</text>
<text x="135" y="286.9">3</text>
<text x="185" y="286.9">4</text>
<text x="235" y="286.9">5</text>
<text x="285" y="286.9">6</text>
<text x="335" y="286.9">7</text>
<text x="385" y="286.9">8</text>
<text x="408.3" y="285.9">F</text>
</g>
<g font-size="1.8" fill="#006464">
<text x="88.6" y="36.4">Conn_01x01</text>
<text x="97.9" y="39">J1</text>
<text x="364.5" y="39">J6</text>
<text x="364.5" y="36.4">Conn_01x01</text>
<text x="88.6" y="44">Conn_01x01</text>
<text x="97.9" y="46.6">J2</text>
<text x="208.3" y="46.6">J7</text>
<text x="208.3" y="44">Conn_01x01</text>
<text x="224.4" y="49.6" transform="rotate(-90 224.4 49.6)">D2</text>
<text x="242.2" y="49.6" transform="rotate(-90 242.2 49.6)">D1</text>
<text x="259.9" y="49.6" transform="rotate(-90 259.9 49.6)">D4</text>
<text x="277.7" y="49.6" transform="rotate(-90 277.7 49.6)">D3</text>
<text x="295.5" y="49.6" transform="rotate(-90 295.5 49.6)">D5</text>
<text x="313.3" y="49.6" transform="rotate(-90 313.3 49.6)">D6</text>
<text x="209.6" y="55.5">C2</text>
<text x="209.6" y="58">100nF</text>
<text x="226.9" y="57.5" transform="rotate(-90 226.9 57.5)">ASMT-YTB7-0AA02</text>
<text x="244.7" y="57.5" transform="rotate(-90 244.7 57.5)">ASMT-YTB7-0AA02</text>
<text x="262.5" y="57.5" transform="rotate(-90 262.5 57.5)">ASMT-YTB7-0AA02</text>
<text x="280.3" y="57.5" transform="rotate(-90 280.3 57.5)">ASMT-YTB7-0AA02</text>
<text x="298" y="57.5" transform="rotate(-90 298 57.5)">ASMT-YTB7-0AA02</text>
<text x="315.8" y="57.5" transform="rotate(-90 315.8 57.5)">ASMT-YTB7-0AA02</text>
<text x="364.5" y="59.3">J8</text>
<text x="364.5" y="56.7">Conn_01x01</text>
<text x="119.4" y="63.1">R1</text>
<text x="119.4" y="65.6">2.2k</text>
<text x="132.1" y="63.1">R2</text>
<text x="132.1" y="65.6">2.2k</text>
<text x="191.4" y="64.4">LP5036</text>
<text x="191.4" y="61.8">U1</text>
<text x="179.6" y="69.4">EN</text>
<text x="179.6" y="72">SCL</text>
<text x="190.1" y="70.4" transform="rotate(-90 190.1 70.4)">VCC</text>
<text x="193.8" y="69.4">OUT0</text>
<text x="193.8" y="72">OUT1</text>
<text x="203.7" y="68.2">GND</text>
<text x="351" y="66.9">GND</text>
<text x="179.6" y="74.5">SDA</text>
<text x="179.6" y="77.1">ADDR0</text>
<text x="193.8" y="74.5">OUT2</text>
<text x="193.8" y="77.1">OUT3</text>
<text x="148.7" y="83.4">JP1</text>
<text x="179.6" y="79.6">ADDR1</text>
<text x="193.8" y="79.6">OUT4</text>
<text x="193.8" y="82.1">OUT5</text>
<text x="131.4" y="86">SolderJumper_3_Open</text>
<text x="193.8" y="84.7">OUT6</text>
<text x="193.8" y="87.2">OUT7</text>
<text x="193.8" y="89.8">OUT8</text>
<text x="192.6" y="94.8">OUT10</text>
<text x="193.8" y="92.3">OUT9</text>
<text x="140.3" y="99.9">SolderJumper_3_Open</text>
<text x="152.9" y="97.4">GND JP2</text>
<text x="192.6" y="97.4">OUT11</text>
<text x="192.6" y="99.9">OUT12</text>
<text x="192.6" y="102.5">OUT13</text>
<text x="192.6" y="105">OUT14</text>
<text x="192.6" y="107.5">OUT15</text>
<text x="161.8" y="110.1">GND</text>
<text x="192.6" y="110.1">OUT16</text>
<text x="192.6" y="112.6">OUT17</text>
<text x="192.6" y="115.2">OUT18</text>
<text x="192.6" y="117.7">OUT19</text>
<text x="88.6" y="122.8">Conn_01x01</text>
<text x="97.9" y="125.3">J4</text>
<text x="153.7" y="125.3">J9</text>
<text x="153.7" y="122.8">Conn_01x01</text>
<text x="192.6" y="120.2">OUT20</text>
<text x="192.6" y="122.8">OUT21</text>
<text x="192.6" y="125.3">OUT22</text>
<text x="192.6" y="127.9">OUT23</text>
<text x="192.6" y="130.4">OUT24</text>
<text x="88.6" y="135.5">Conn_01x01</text>
<text x="153.7" y="135.5">Conn_01x01</text>
<text x="192.6" y="132.9">OUT25</text>
<text x="192.6" y="135.5">OUT26</text>
<text x="97.9" y="138">J5</text>
<text x="153.7" y="138">J10</text>
<text x="192.6" y="138">OUT27</text>
<text x="192.6" y="140.6">OUT28</text>
<text x="192.6" y="143.1">OUT29</text>
<text x="192.6" y="145.6">OUT30</text>
<text x="192.6" y="148.2">OUT31</text>
<text x="179.6" y="155.8">VCAP</text>
<text x="192.6" y="150.7">OUT32</text>
<text x="192.6" y="153.3">OUT33</text>
<text x="192.6" y="155.8">OUT34</text>
<text x="179.6" y="158.3">IREF</text>
<text x="190.1" y="159.5" transform="rotate(-90 190.1 159.5)">GND</text>
<text x="192.6" y="158.3">OUT35</text>
<text x="88.6" y="167.2">Conn_01x01</text>
<text x="97.9" y="169.8">J3</text>
<text x="244.7" y="170.9" transform="rotate(-90 244.7 170.9)">D11</text>
<text x="262.5" y="170.3" transform="rotate(-90 262.5 170.3)">D9</text>
<text x="280.3" y="170.9" transform="rotate(-90 280.3 170.9)">D12</text>
<text x="298" y="170.3" transform="rotate(-90 298 170.3)">D7</text>
<text x="315.8" y="170.9" transform="rotate(-90 315.8 170.9)">D10</text>
<text x="333.6" y="170.3" transform="rotate(-90 333.6 170.3)">D8</text>
<text x="165.1" y="178.7">C1</text>
<text x="242.2" y="178.1" transform="rotate(-90 242.2 178.1)">ASMT-YTB7-0AA02</text>
<text x="259.9" y="178.1" transform="rotate(-90 259.9 178.1)">ASMT-YTB7-0AA02</text>
<text x="277.7" y="178.1" transform="rotate(-90 277.7 178.1)">ASMT-YTB7-0AA02</text>
<text x="295.5" y="178.1" transform="rotate(-90 295.5 178.1)">ASMT-YTB7-0AA02</text>
<text x="313.3" y="178.1" transform="rotate(-90 313.3 178.1)">ASMT-YTB7-0AA02</text>
<text x="331.1" y="178.1" transform="rotate(-90 331.1 178.1)">ASMT-YTB7-0AA02</text>
<text x="159.3" y="191.4">GND</text>
<text x="187.2" y="191.4">GND</text>
<text x="174" y="207.9">R3</text>
<text x="174" y="210.4">3.9k</text>
<text x="169.4" y="224.4">GND</text>
</g>
<g font-size="1.8" fill="#a90000">
<text x="105.3" y="36.6">1</text>
<text x="358.1" y="36.6">1</text>
<text x="105.3" y="44.2">1</text>
<text x="201.9" y="44.2">1</text>
<text x="230.9" y="42.6" transform="rotate(-90 230.9 42.6)">4</text>
<text x="233.4" y="42.6" transform="rotate(-90 233.4 42.6)">5</text>
<text x="236" y="42.6" transform="rotate(-90 236 42.6)">6</text>
<text x="248.7" y="42.6" transform="rotate(-90 248.7 42.6)">4</text>
<text x="251.2" y="42.6" transform="rotate(-90 251.2 42.6)">5</text>
<text x="253.7" y="42.6" transform="rotate(-90 253.7 42.6)">6</text>
<text x="266.4" y="42.6" transform="rotate(-90 266.4 42.6)">4</text>
<text x="269" y="42.6" transform="rotate(-90 269 42.6)">5</text>
<text x="271.5" y="42.6" transform="rotate(-90 271.5 42.6)">6</text>
<text x="284.2" y="42.6" transform="rotate(-90 284.2 42.6)">4</text>
<text x="286.8" y="42.6" transform="rotate(-90 286.8 42.6)">5</text>
<text x="289.3" y="42.6" transform="rotate(-90 289.3 42.6)">6</text>
<text x="302" y="42.6" transform="rotate(-90 302 42.6)">4</text>
<text x="304.5" y="42.6" transform="rotate(-90 304.5 42.6)">5</text>
<text x="307.1" y="42.6" transform="rotate(-90 307.1 42.6)">6</text>
<text x="319.8" y="42.6" transform="rotate(-90 319.8 42.6)">4</text>
<text x="322.3" y="42.6" transform="rotate(-90 322.3 42.6)">5</text>
<text x="324.9" y="42.6" transform="rotate(-90 324.9 42.6)">6</text>
<text x="230.9" y="55.3" transform="rotate(-90 230.9 55.3)">3</text>
<text x="233.4" y="55.3" transform="rotate(-90 233.4 55.3)">2</text>
<text x="236" y="55.3" transform="rotate(-90 236 55.3)">1</text>
<text x="248.7" y="55.3" transform="rotate(-90 248.7 55.3)">3</text>
<text x="251.2" y="55.3" transform="rotate(-90 251.2 55.3)">2</text>
<text x="253.7" y="55.3" transform="rotate(-90 253.7 55.3)">1</text>
<text x="266.4" y="55.3" transform="rotate(-90 266.4 55.3)">3</text>
<text x="269" y="55.3" transform="rotate(-90 269 55.3)">2</text>
<text x="271.5" y="55.3" transform="rotate(-90 271.5 55.3)">1</text>
<text x="284.2" y="55.3" transform="rotate(-90 284.2 55.3)">3</text>
<text x="286.8" y="55.3" transform="rotate(-90 286.8 55.3)">2</text>
<text x="289.3" y="55.3" transform="rotate(-90 289.3 55.3)">1</text>
<text x="302" y="55.3" transform="rotate(-90 302 55.3)">3</text>
<text x="304.5" y="55.3" transform="rotate(-90 304.5 55.3)">2</text>
<text x="307.1" y="55.3" transform="rotate(-90 307.1 55.3)">1</text>
<text x="319.8" y="55.3" transform="rotate(-90 319.8 55.3)">3</text>
<text x="322.3" y="55.3" transform="rotate(-90 322.3 55.3)">2</text>
<text x="324.9" y="55.3" transform="rotate(-90 324.9 55.3)">1</text>
<text x="358.1" y="56.9">1</text>
<text x="176.5" y="68.3">43</text>
<text x="176.5" y="70.9">42</text>
<text x="189" y="66.1" transform="rotate(-90 189 66.1)">40</text>
<text x="200" y="68.3">1</text>
<text x="200" y="70.9">2</text>
<text x="176.5" y="73.4">41</text>
<text x="176.5" y="75.9">38</text>
<text x="200" y="73.4">3</text>
<text x="200" y="75.9">4</text>
<text x="154.7" y="80.7" transform="rotate(-90 154.7 80.7)">3</text>
<text x="156.8" y="83.6">2</text>
<text x="176.5" y="78.5">39</text>
<text x="200" y="78.5">5</text>
<text x="200" y="81">6</text>
<text x="200" y="83.6">7</text>
<text x="154.7" y="88.3" transform="rotate(-90 154.7 88.3)">1</text>
<text x="200" y="86.1">8</text>
<text x="200" y="88.6">9</text>
<text x="163.6" y="94.7" transform="rotate(-90 163.6 94.7)">3</text>
<text x="199.3" y="91.2">10</text>
<text x="199.3" y="93.7">11</text>
<text x="165.7" y="97.5">2</text>
<text x="199.3" y="96.3">12</text>
<text x="199.3" y="98.8">13</text>
<text x="199.3" y="101.3">14</text>
<text x="163.6" y="102.3" transform="rotate(-90 163.6 102.3)">1</text>
<text x="199.3" y="103.9">15</text>
<text x="199.3" y="106.4">16</text>
<text x="199.3" y="109">17</text>
<text x="199.3" y="111.5">18</text>
<text x="199.3" y="114">19</text>
<text x="199.3" y="116.6">20</text>
<text x="199.3" y="119.1">21</text>
<text x="105.3" y="122.9">1</text>
<text x="147.2" y="122.9">1</text>
<text x="199.3" y="121.7">22</text>
<text x="199.3" y="124.2">23</text>
<text x="199.3" y="126.7">24</text>
<text x="199.3" y="129.3">25</text>
<text x="199.3" y="131.8">26</text>
<text x="105.3" y="135.6">1</text>
<text x="147.2" y="135.6">1</text>
<text x="199.3" y="134.4">27</text>
<text x="199.3" y="136.9">28</text>
<text x="199.3" y="139.4">29</text>
<text x="199.3" y="142">30</text>
<text x="199.3" y="144.5">31</text>
<text x="199.3" y="147.1">32</text>
<text x="199.3" y="149.6">33</text>
<text x="176.5" y="154.7">45</text>
<text x="199.3" y="152.1">34</text>
<text x="199.3" y="154.7">35</text>
<text x="176.5" y="157.2">44</text>
<text x="199.3" y="157.2">36</text>
<text x="105.3" y="167.4">1</text>
<text x="189" y="162.6" transform="rotate(-90 189 162.6)">37</text>
<text x="230.9" y="163.3" transform="rotate(-90 230.9 163.3)">1</text>
<text x="233.4" y="163.3" transform="rotate(-90 233.4 163.3)">2</text>
<text x="236" y="163.3" transform="rotate(-90 236 163.3)">3</text>
<text x="248.7" y="163.3" transform="rotate(-90 248.7 163.3)">1</text>
<text x="251.2" y="163.3" transform="rotate(-90 251.2 163.3)">2</text>
<text x="253.7" y="163.3" transform="rotate(-90 253.7 163.3)">3</text>
<text x="266.4" y="163.3" transform="rotate(-90 266.4 163.3)">1</text>
<text x="269" y="163.3" transform="rotate(-90 269 163.3)">2</text>
<text x="271.5" y="163.3" transform="rotate(-90 271.5 163.3)">3</text>
<text x="284.2" y="163.3" transform="rotate(-90 284.2 163.3)">1</text>
<text x="286.8" y="163.3" transform="rotate(-90 286.8 163.3)">2</text>
<text x="289.3" y="163.3" transform="rotate(-90 289.3 163.3)">3</text>
<text x="302" y="163.3" transform="rotate(-90 302 163.3)">1</text>
<text x="304.5" y="163.3" transform="rotate(-90 304.5 163.3)">2</text>
<text x="307.1" y="163.3" transform="rotate(-90 307.1 163.3)">3</text>
<text x="319.8" y="163.3" transform="rotate(-90 319.8 163.3)">1</text>
<text x="322.3" y="163.3" transform="rotate(-90 322.3 163.3)">2</text>
<text x="324.9" y="163.3" transform="rotate(-90 324.9 163.3)">3</text>
<text x="230.9" y="176" transform="rotate(-90 230.9 176)">6</text>
<text x="233.4" y="176" transform="rotate(-90 233.4 176)">5</text>
<text x="236" y="176" transform="rotate(-90 236 176)">4</text>
<text x="248.7" y="176" transform="rotate(-90 248.7 176)">6</text>
<text x="251.2" y="176" transform="rotate(-90 251.2 176)">5</text>
<text x="253.7" y="176" transform="rotate(-90 253.7 176)">4</text>
<text x="266.4" y="176" transform="rotate(-90 266.4 176)">6</text>
<text x="269" y="176" transform="rotate(-90 269 176)">5</text>
<text x="271.5" y="176" transform="rotate(-90 271.5 176)">4</text>
<text x="284.2" y="176" transform="rotate(-90 284.2 176)">6</text>
<text x="286.8" y="176" transform="rotate(-90 286.8 176)">5</text>
<text x="289.3" y="176" transform="rotate(-90 289.3 176)">4</text>
<text x="302" y="176" transform="rotate(-90 302 176)">6</text>
<text x="304.5" y="176" transform="rotate(-90 304.5 176)">5</text>
<text x="307.1" y="176" transform="rotate(-90 307.1 176)">4</text>
<text x="319.8" y="176" transform="rotate(-90 319.8 176)">6</text>
<text x="322.3" y="176" transform="rotate(-90 322.3 176)">5</text>
<text x="324.9" y="176" transform="rotate(-90 324.9 176)">4</text>
</g>
<g font-size="1.8" fill="#0000c2">
<text x="39.1" y="63.9">In</text>
<text x="41.8" y="65.9">the</text>
<text x="42" y="63.9">typical</text>
<text x="46" y="65.9">bus</text>
<text x="49.6" y="63.9">applications,</text>
<text x="50.5" y="65.9">capacitance,</text>
<text x="62.9" y="63.9">values</text>
<text x="63.7" y="65.9">I/O</text>
<text x="68.1" y="65.9">voltage,</text>
<text x="70.2" y="63.9">of</text>
<text x="73.2" y="63.9">1.8</text>
<text x="76.8" y="65.9">and</text>
<text x="81" y="63.9">to</text>
<text x="81.4" y="65.9">the</text>
<text x="84.1" y="63.9">4.7</text>
<text x="85.5" y="65.9">desired</text>
<text x="91.9" y="63.9">are</text>
<text x="93.6" y="65.9">communication</text>
<text x="96.1" y="63.9">used,</text>
<text x="100.4" y="61.8">TI datasheet:</text>
<text x="102.3" y="63.9">depending</text>
<text x="109.2" y="65.9">speed</text>
<text x="182.1" y="203.3">R =</text>
<text x="187.3" y="203.3">K*V_REF</text>
<text x="196.3" y="203.3">/</text>
<text x="198.8" y="203.3">I_MAX</text>
<text x="182.1" y="205.3">K</text>
<text x="182.1" y="207.4">V_REF =</text>
<text x="191.6" y="207.4">0.7V</text>
<text x="192" y="205.3">105</text>
<text x="196.8" y="205.3">(constant)</text>
<text x="196.9" y="207.4">(constant)</text>
<text x="182.1" y="211.4">I_MAX =</text>
<text x="186.4" y="215.5">R =</text>
<text x="191.4" y="211.4">20</text>
<text x="191.6" y="215.5">3.6k</text>
<text x="194.9" y="211.4">mA</text>
<text x="198.9" y="211.4">(covers</text>
<text x="207" y="211.4">most</text>
<text x="212.8" y="211.4">of</text>
<text x="215.8" y="211.4">the</text>
<text x="220" y="211.4">YTB7</text>
<text x="225.7" y="211.4">admissible</text>
<text x="237" y="211.4">current)</text>
</g>
<g font-size="1.1" fill="#840000">
<text x="232.5" y="48.4" transform="rotate(-90 232.5 48.4)">R</text>
<text x="235.1" y="53.3" transform="rotate(-90 235.1 53.3)">G</text>
<text x="237.7" y="48.3" transform="rotate(-90 237.7 48.3)">B</text>
<text x="250.3" y="48.4" transform="rotate(-90 250.3 48.4)">R</text>
<text x="252.9" y="53.3" transform="rotate(-90 252.9 53.3)">G</text>
<text x="255.5" y="48.3" transform="rotate(-90 255.5 48.3)">B</text>
<text x="268" y="48.4" transform="rotate(-90 268 48.4)">R</text>
<text x="270.7" y="53.3" transform="rotate(-90 270.7 53.3)">G</text>
<text x="273.3" y="48.3" transform="rotate(-90 273.3 48.3)">B</text>
<text x="285.8" y="48.4" transform="rotate(-90 285.8 48.4)">R</text>
<text x="288.5" y="53.3" transform="rotate(-90 288.5 53.3)">G</text>
<text x="291.1" y="48.3" transform="rotate(-90 291.1 48.3)">B</text>
<text x="303.6" y="48.4" transform="rotate(-90 303.6 48.4)">R</text>
<text x="306.2" y="53.3" transform="rotate(-90 306.2 53.3)">G</text>
<text x="308.9" y="48.3" transform="rotate(-90 308.9 48.3)">B</text>
<text x="321.4" y="48.4" transform="rotate(-90 321.4 48.4)">R</text>
<text x="324" y="53.3" transform="rotate(-90 324 53.3)">G</text>
<text x="326.6" y="48.3" transform="rotate(-90 326.6 48.3)">B</text>
<text x="233.5" y="164.9" transform="rotate(-90 233.5 164.9)">G</text>
<text x="251.2" y="164.9" transform="rotate(-90 251.2 164.9)">G</text>
<text x="269" y="164.9" transform="rotate(-90 269 164.9)">G</text>
<text x="286.8" y="164.9" transform="rotate(-90 286.8 164.9)">G</text>
<text x="304.6" y="164.9" transform="rotate(-90 304.6 164.9)">G</text>
<text x="322.4" y="164.9" transform="rotate(-90 322.4 164.9)">G</text>
<text x="230.8" y="170" transform="rotate(-90 230.8 170)">B</text>
<text x="236.1" y="169.8" transform="rotate(-90 236.1 169.8)">R</text>
<text x="248.6" y="170" transform="rotate(-90 248.6 170)">B</text>
<text x="253.9" y="169.8" transform="rotate(-90 253.9 169.8)">R</text>
<text x="266.4" y="170" transform="rotate(-90 266.4 170)">B</text>
<text x="271.7" y="169.8" transform="rotate(-90 271.7 169.8)">R</text>
<text x="284.2" y="170" transform="rotate(-90 284.2 170)">B</text>
<text x="289.4" y="169.8" transform="rotate(-90 289.4 169.8)">R</text>
<text x="302" y="170" transform="rotate(-90 302 170)">B</text>
<text x="307.2" y="169.8" transform="rotate(-90 307.2 169.8)">R</text>
<text x="319.7" y="170" transform="rotate(-90 319.7 170)">B</text>
<text x="325" y="169.8" transform="rotate(-90 325 169.8)">R</text>
</g>
</svg>
